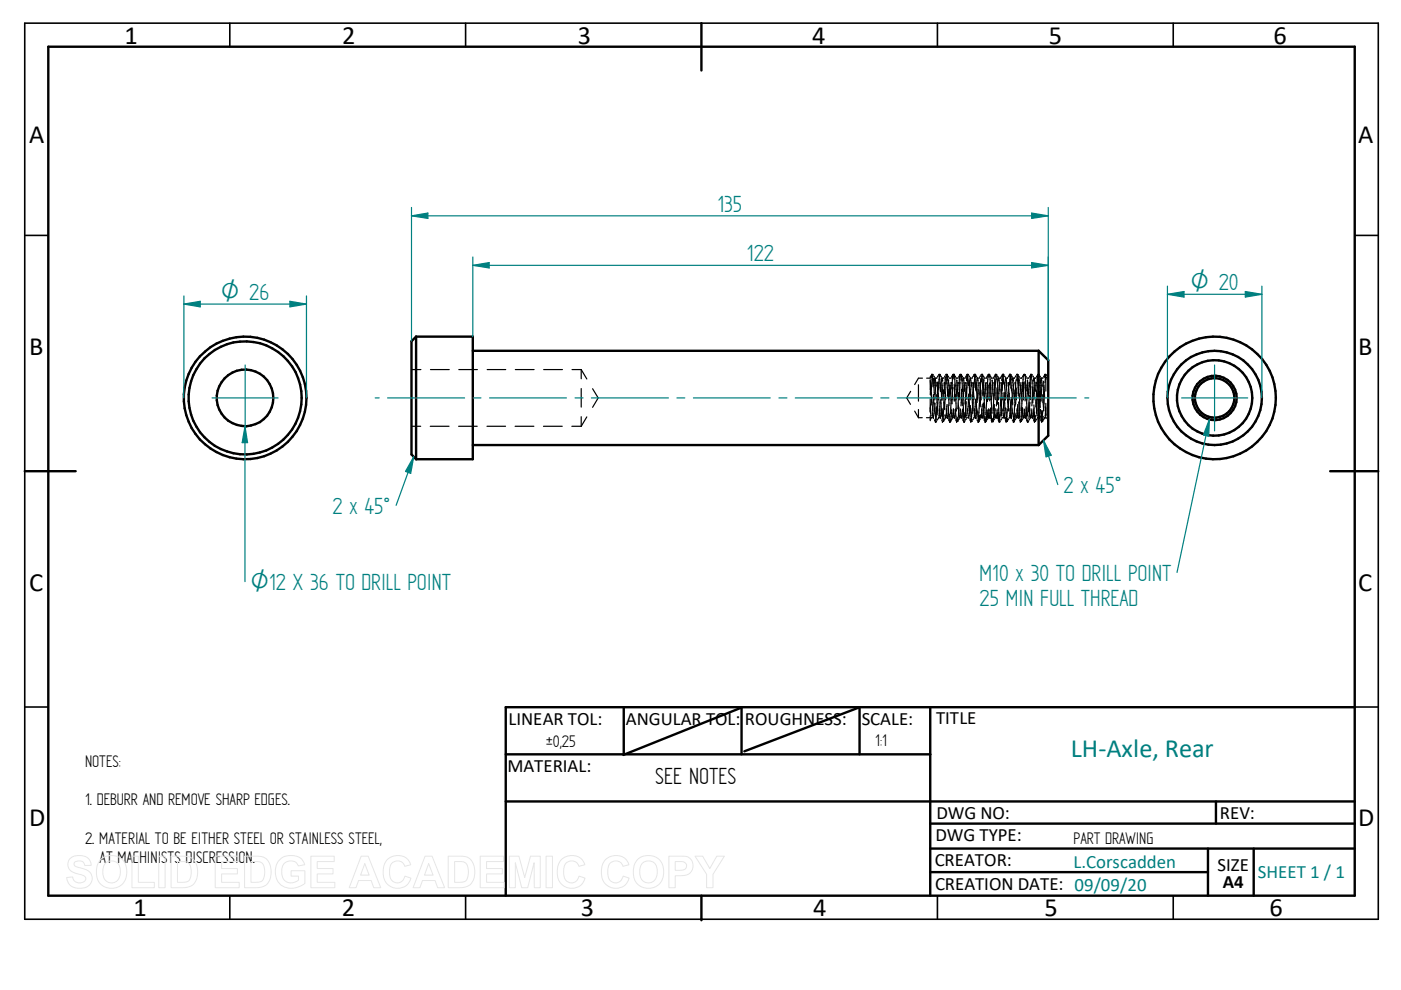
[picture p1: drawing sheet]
<svg xmlns="http://www.w3.org/2000/svg" width="297mm" height="210mm" viewBox="0 0 297 210" stroke-linecap="round" stroke-linejoin="round" font-family="sans-serif">
<g fill="none" stroke="#000" stroke-width=".51">
<path d="M10.2 9.9h277v180h-277zM148.7 4.9v10M88.2 71.4l-1 .9v24.1l1 1M88.2 71.4h12v26h-12M88.2 71.4v26M100.2 74.4h120M220.2 74.4v20M220.2 74.4l2 2v16l-2 2M5.2 99.9h10.8M100.2 94.4h120M282 99.9h10.2M107.2 159.9h90"/>
<path d="M132.2 149.9v10M157.1 150.1l-24.9 10M157.2 149.9v10M181.9 150.1l-24.1 9.2M182.2 149.9v10M197.2 149.9v40M287.2 149.9h-180v40M107.2 169.9h180M197.2 174.6h90M197.2 179.9h90M256.1 179.9v10M257.8 169.9v4.7"/>
<path d="M265.8 179.9v10M148.7 189.9v5M197.2 184.9h58.9"/>
<circle cx="52" cy="84.4" r="12"/>
<circle cx="52" cy="84.4" r="6"/>
<circle cx="52" cy="84.3" r="13"/>
<circle cx="257.5" cy="84.4" r="4.2"/>
<circle cx="257.5" cy="84.4" r="8"/>
<circle cx="257.5" cy="84.3" r="13"/>
<circle cx="257.5" cy="84.4" r="4.7"/>
<circle cx="257.5" cy="84.3" r="10"/>
</g>
<g fill="none" stroke="#000" stroke-width=".34">
<path d="M5.2 4.9h287v190h-287zM48.7 4.9v5M98.7 4.9v5M198.8 4.9v5M248.7 4.9v5M5.2 49.9h5M287.2 49.9h5M5.2 149.9h5M287.2 149.9h5M48.7 189.9v5M98.7 189.9v5M198.8 189.9v5"/>
<path d="M248.7 189.9v5"/>
</g>
<circle cx="148.7" cy="194.9" r=".25" fill="#000"/>
<g fill="none" stroke="#000" stroke-width=".25">
<path d="M87.2 78.4h2M91.3 78.4h3.9M97.3 78.4h3.9M103.3 78.4h3.9M109.3 78.4h3.9M115.3 78.4h3.9M121.3 78.4h1.9M123.2 78.4v1.9M123.2 78.4l1.2 1.9M197.2 80v.2h-.7M197.3 79.8l-.1 .1M197.4 79.8h.1"/>
<path d="M197.4 79.6v.2M197.6 79.4l.2 2.6M197.6 79.4l-.2 .8M197.6 79.4h.1M197.6 79.4l-.1 .1M197.8 79.4h.1M197.8 79.4l.1 .1M197.9 79.7l.2 .2M198.9 79.7l-.1 .2M199 79.4v.1M199.1 79.5l.1 .3M199.1 79.4h.1"/>
<path d="M199.2 79.8l.2 3.2M199.2 79.8l-.2 2.9M199.3 79.4v.1M199.3 79.4l-.1 .4M199.3 79.4h.1M199.3 79.4l.1 .1M199.3 79.5h.1M199.5 79.7l.1 .2M200.4 79.7l-.1 .2M200.4 80l-.2 3.4M200.7 79.4l-.2 .1M200.8 79.4l.2 1.3"/>
<path d="M200.8 79.4l-.3 2.1M200.8 79.4h.1M200.8 79.4l.1 .1M201 79.7l.1 .2M201.9 79.7l-.1 .2M202 79.5l.1-.1 .1 .4M202 79.5l-.2 2.9M202.1 79.4l-.1 .1M202.1 79.4h.1M202.3 79.4l-.2 .9M202.3 79.4l.2 2.5M202.3 79.4h.1"/>
<path d="M202.3 79.4l.1 .1M202.5 79.7l.1 .2M203.4 79.7l-.1 .2M203.6 79.4l.1 1.3M203.6 79.4l-.2 2M203.6 79.4l-.1 .1M203.6 79.4h.1M203.7 79.4h.1M203.8 79.4l.1 .1M203.8 79.5l.3 3.5M203.8 79.5h.1M204 79.7l.1 .2"/>
<path d="M204.9 79.7l-.1 .2M205.1 79.4l.2 2.3M205.1 79.4h.1M205.1 79.4l-.2 1.1M205.1 79.8l-.2 3.5M205.3 79.4h.1M205.3 79.4l.1 .1M205.5 79.7l.1 .2M206.4 79.7l-.2 .2M206.5 79.5h.1M206.5 79.4v.1M206.6 79.4l.1 .4"/>
<path d="M206.6 79.4l-.1 .1M206.6 79.4h.1M206.7 79.8l.2 2.9M206.7 79.8l-.2 2.4M206.8 79.4l.1 .7M206.8 79.4l-.1 .4M206.8 79.4h.1M206.8 79.4l.1 .1M207 79.7l.1 .2M207.9 79.7l-.1 .2M208.1 79.4l-.1 .1M208.3 79.4l.1 .1"/>
<path d="M208.3 79.4l.2 1.8M208.3 79.4l-.2 1.6M208.3 79.4h.1M208.4 79.7l.2 .2M209.4 79.7l-.1 .2M209.5 79.5l-.2 3.2M209.5 79.4v.1M209.6 79.5h-.1M209.6 79.4h.1M209.7 79.8h.1M209.8 79.4l.3 3M209.8 79.4l-.1 .4"/>
<path d="M209.8 79.4h.1M209.8 79.4l.1 .1M210 79.7l.1 .2M210.9 79.7l-.1 .2M211.1 79.4l.1 1M211.1 79.4l-.3 2.3M211.1 79.4h.1M211.3 79.4l.1 .1M211.3 79.4h.1M211.5 79.7l.1 .2M212.4 79.7l-.1 .2M212.5 79.5l.1-.1 .1 .4"/>
<path d="M212.5 79.5l-.1 1.2M212.6 79.4l-.1 .1M212.6 79.4h.1M212.7 79.8l.1 1.6M212.7 79.8l-.2 3M212.8 79.3l-.1 .5M212.8 79.4h.1M212.8 79.4v.1M213 79.7l.1 .2M213.9 79.7l-.1 .2M214.1 79.4l.3 3M214.1 79.4l-.1 .3"/>
<path d="M214.1 79.4h.1M214.1 79.4l-.1 .1M214.2 79.4l-.2 2.2M214.2 79.4l.2 1.2M214.2 79.4h.1M214.5 79.7l.1 .2M215.4 79.7l-.1 .2M215.6 79.4l-.1 .1M215.7 80l.2 4M215.8 79.4l.2 2.3M215.8 79.4l-.2 1.1M215.8 79.4h.1"/>
<path d="M216 79.7l.1 .2M216.9 79.7l-.1 .2M217 79.5l-.2 3.5M217 79.4v.1M217.1 79.4h.1M217.3 79.4l.3 3.5M217.3 79.4h.1M217.3 79.4l.1 .1M217.5 79.7l.1 .2M218.4 79.7l-.1 .2M218.6 79.4l.1 .8M218.6 79.4h.1"/>
<path d="M218.6 79.4l-.3 2.6M218.6 80l-.2 3.4M218.8 79.4l.1 .1M218.8 79.4h.1M219 79.7l.1 .2M219.9 79.7l-.2 .2M220 79.5l.1-.1 .1 .4M220 79.5l-.1 1.5M220 79.4v.1M220.1 79.4h.1M220.2 79.8l.1 1.4M220.2 79.8l-.2 2.5"/>
<path d="M220.3 79.4l.1 .5M220.3 79.4l-.1 .4M220.3 79.4h.1M220.3 79.4l.1 .1M220.5 79.7l.1 .2M221.4 79.7l-.1 .2M221.6 79.4h.1M221.7 79.5l-.1 1.6M221.7 79.4h.1M221.7 79.5h.1M221.7 79.4v.3M222.2 79.7l-.1 .1"/>
<path d="M87.2 90.4h2M91.2 90.4h4M97.2 90.4h4M103.2 90.4h4M109.2 90.4h4M115.2 90.4h4M121.2 90.4h2M123.2 82.4v3.9M123.2 88.3v2.1M124.4 88.4l-1.2 2M125.6 82.4l1.2 2-1.2 2M193.1 83l-.9 1.4 .8 1.3"/>
<path d="M193.9 87.2l.8 1.4M194.7 81.6v3.4M194.7 86.8v1.8M194.7 88.6h.8M195.6 80.2h-.9l-.8 1.3M196.4 88.6h.8M197.2 80.7l.2 1.3M197.2 84.6v2.7M197.2 80.5v2.1M197.2 88.2v.8M197.2 89h.1M197.2 86.4l.2 1.8"/>
<path d="M197.3 82l-.1 1.7M197.3 85.6l-.1 1.8M197.4 88.7l-.1 .2M197.4 83.4l.2 2.5M197.5 88.6h.1M197.5 88.5v.1M197.6 80.3l-.2 3.5M197.7 87.2l.1 1.2M197.7 88.6h.2M197.8 88.5h.1M197.8 88.5l.1 .2M197.9 80.2l.2 3.5"/>
<path d="M197.9 83.7l-.2 3.4M197.9 83.8l.2 3.5M198.1 86.7l-.2 1.8M198.1 89l.2 .3M198.2 85.5l.2 3.5M198.2 85.5h.1M198.2 80.1l.3 1.8M198.2 89.1l.1 .1M198.3 89.2v.2M198.3 89.4h.1M198.4 80.2h-.2l-.1 .4-.1 1.3M198.5 81.1l-.3 3.7"/>
<path d="M198.5 89.4h.1M198.6 89.2l-.1 .2M198.6 83.7l.2 3.5M198.6 86.2l-.3 3.2M198.7 80.1l-.2 .1M198.7 84.4h.1M198.8 81.1l.2 3.7M198.8 81.1h.1M198.8 88.9l-.1 .2M198.9 80.9l-.2 3.5M198.9 84.5l-.2 3.5M199 88.5l-.1 .2"/>
<path d="M199 88.6h.1M199.1 88.1h.1M199.1 86.7l.2 1.9M199.2 88.6h.1M199.3 88.5l.2 .2M199.3 84.7l-.2 3.4M199.5 84.8l.2 3.5M199.5 81.3l.2 3.5M199.6 86.7l-.3 1.9M199.6 89l.2 .3M199.7 80.1l.1 .1M199.7 80.2l.2 .7"/>
<path d="M199.7 80.2l-.3 2.7M199.7 80.2h.2M199.8 86.7l.2 2.7M199.8 89.4h.1M199.9 81.2l-.2 3.6M199.9 89.4h.1M200 82.6l.2 3.5M200.1 89.2l-.1 .2M200.1 85.2l-.2 3.5M200.1 88.6l-.1 .8M200.1 80.1l-.1 .1M200.3 81.1l.2 3.7"/>
<path d="M200.3 81.1h.1M200.3 88.9l-.1 .2M200.4 87.9l.1 .7M200.4 83.3l-.1 3.5M200.5 88.5l-.1 .2M200.5 88.6h.1M200.6 86.7l.1 .3M200.7 87.6l-.2 1M200.7 87.6l.1 .8M200.7 87v.6M200.7 80.5l.3 3.5M200.7 88.6h.2"/>
<path d="M200.8 85.8l-.1 1.2M200.8 88.5h.1M200.8 88.5l.2 .2M200.9 88.5h.1M201 82.5l.2 3.5M201 85.8l.3 3.5-.2-.3M201.1 86.7l-.2 1.8M201.1 80.5l-.2 3.5M201.2 80.1l.2 .1M201.3 89.4h.1M201.4 81.6l.2 3.4M201.5 81.1l-.3 3.7"/>
<path d="M201.5 89.4h.1M201.5 80.2h.1M201.7 80.1l-.1 .1M201.7 87.5l-.2 1.9-.2-1.6M201.7 84.2l-.2 3.5M201.8 81.1l.2 3.7M201.8 81.1h.1M201.8 86.9l.2 1.7M201.8 88.9l-.1 .2M202 88.6h.1M202 82.2h.1M202 82.2l-.2 3.4"/>
<path d="M202 88.5l-.1 .2M202.1 86.7v.3M202.1 87.6l-.1 1M202.2 87.6l.1 .8M202.2 87l-.1 .6M202.2 86.8v.2M202.2 88.6h.2M202.3 88.5h.1M202.3 81.5l.2 3.5M202.3 88.5l.1 .2M202.5 81.6l-.2 3.4M202.6 86.8l.2 2.4"/>
<path d="M202.6 86.7l-.2 1.8M202.6 83.7l.2 3.5M202.6 89l.2 .3M202.7 80.1l.1 .1M202.7 80.2h.2M202.8 89.2v.2M202.8 89.4h.1M202.9 80.6l.2 3.4M202.9 80.6h.1M202.9 81.1l-.2 3.7M202.9 89l.1 .4M202.9 89.4h.1"/>
<path d="M203 88.5l-.2 .9M203 80.2h.1M203.1 89.2l-.1 .2M203.2 80.1l-.1 .1M203.2 85.8l.3 2.8M203.2 83.2l-.1 3.5M203.3 81.1l.2 3.7M203.3 81.1h.1M203.3 86.3l-.3 3.1M203.3 88.9l-.1 .2M203.5 88.5v.2M203.5 88.6h.1"/>
<path d="M203.6 81l-.2 3.5M203.6 86.7l.3 1.9M203.6 87.9l-.1 .7M203.7 88.6h.2M203.8 88.5l.2 .2M203.9 82.5l.1 3.5M204 82.6l-.3 3.5M204.1 86.7l-.2 1.9M204.1 87.8l.2 1.4M204.1 89l.2 .4M204.2 84.8l.1 3.5M204.2 80.1l.3 2.9"/>
<path d="M204.3 88.3h.1M204.3 89.4h.1M204.3 80.2l-.1 .1-.1 .5M204.4 81.2l-.2 3.6M204.5 89.4h.1M204.6 87.5l-.3 1.9M204.6 89.2v.2M204.6 84.8l.3 3.4M204.7 80.1l-.2 .1M204.8 81.1h.1M204.8 81.1l.2 3.7M204.8 82.3l-.2 3.4"/>
<path d="M204.8 85.1l-.2 3.5M204.8 88.9l-.1 .2M204.9 80.5h.1M204.9 83.3h.1M205 88.6h.1M205 88.5l-.1 .2M205.1 86.7l.2 1.7M205.2 88.6h.2M205.3 88.5h.1M205.3 88.5l.1 .2M205.4 83.5l.2 3.5M205.4 83.7l-.2 3.4"/>
<path d="M205.4 80.7l.3 3.5M205.6 87l-.2 1.5M205.6 86.7v.3M205.6 89l.2 .3M205.7 88.8l.1 .4M205.7 80.1l.1 .1M205.7 86l.2 2.9M205.7 80.2h.2M205.7 80.2l.2 1.5M205.7 80.2l-.2 1.7M205.8 89.2v.2M205.8 89.4h.1"/>
<path d="M205.9 88.9l.1 .5M205.9 81.7l-.2 3.1M205.9 88.9l-.1 .5M205.9 89.4h.1M205.9 81.7v.2M206 80.2h.1M206.1 89.3l-.1 .1M206.1 83.7l.2 3.5M206.1 86.5l-.2 2.4M206.2 80.1l-.1 .1M206.2 87.5h.1M206.3 81.1l.2 3.7"/>
<path d="M206.3 81.1h.1M206.3 88.9l-.1 .2M206.4 81.2l-.2 3.5M206.4 83.9l-.2 3.6M206.5 88.5l-.1 .2M206.5 88.6h.1M206.6 88.1h.1M206.6 86.7l.2 1.7M206.8 88.6h.1M206.8 88.5h.1M206.8 84.7l-.2 3.4M206.8 88.5l.2 .2"/>
<path d="M206.9 88.5h.1M207 84.5l.1 3.5M207 81.9l.2 3.4M207.1 86.7l-.2 1.8M207.1 89l.2 .3M207.2 80.1l.1 .1M207.2 80.2h.1M207.2 80.2l.2 .7M207.2 80.2l-.2 2.7M207.3 87.2l.1 1.7M207.3 89.4h.1M207.4 88.9v.1"/>
<path d="M207.4 81.1l-.2 3.7M207.5 89.4h.1M207.5 82.6l.2 3.5M207.6 89.2v.2M207.6 85.5l-.2 3.4M207.7 88.1l-.2 1.3-.1-.5M207.7 80.1l-.2 .1M207.8 81.1l.2 3.7M207.8 81.1h.1M207.8 88.9l-.1 .2M207.9 87.9l.1 .7M207.9 80.3l-.2 3.4"/>
<path d="M208 82.8l-.2 3.5M208 88.6h.1M208 88.5l-.1 .2M208.1 86.7l.3 1.9M208.2 80.3l.2 3.7M208.2 88.6h.2M208.3 85.8l-.3 2.8M208.3 88.5l.1 .2M208.5 85.5l.2 3.5M208.5 85.5h.1M208.6 83l.1 3.5M208.6 86.7l-.2 1.9"/>
<path d="M208.6 89l.2 .3M208.7 80.5l-.3 2.9M208.7 80.1l.2 .1M208.8 89.4h.1M208.9 88.3l.1 1.1 .1-.2M209 81.6l.2 3.4M209 81.2l-.3 3.6M209 89.4h.1M209.1 89.2l-.1 .2M209.2 80.1l-.2 .1M209.2 84.5l-.2 3.5M209.3 87l.2 1.6"/>
<path d="M209.3 86.9l-.2 2.3M209.3 81.1l.2 3.7M209.3 81.1h.1M209.3 88.9l-.1 .2M209.5 88.5l-.1 .2M209.5 88.6h.1M209.5 81.6l-.2 3.5M209.6 86.7l.2 1.7M209.7 86.8l-.2 1.8M209.7 88.6h.1M209.8 81.2l.2 3.5M209.8 81.2h.1"/>
<path d="M209.8 88.5h.1M209.8 88.5l.2 .2M209.9 88.5h.1M210.1 86.5h.1M210.1 86.5l.2 2.7M210.1 81.6l-.3 3.4M210.1 86.7l-.2 1.8M210.1 84.2l.2 3.5M210.1 89l.2 .3M210.2 80.1l.1 .1M210.2 80.2h.2M210.3 89.2v.2"/>
<path d="M210.3 89.4h.1M210.4 80.6l.2 3.4M210.4 80.6h.1M210.4 88.8l-.1 .6M210.4 81.1l-.2 3.7M210.6 89.2h.1M210.6 89.2l-.2 .2M210.6 80.1l-.1 .1M210.7 85.8l.3 2.8M210.7 83.5l-.1 3.5M210.8 81.1l.2 3.7M210.8 81.1h.1"/>
<path d="M210.8 85.8l-.2 3.4M210.8 88.9l-.1 .2M211 88.6h.1M211 88.5l-.1 .2M211.1 87.9l-.1 .7M211.1 80.5l-.2 3.4M211.1 86.7l.2 1.7M211.2 88.6h.2M211.3 88.5h.1M211.3 88.5l.2 .2M211.4 82.3l.1 3.4M211.4 88.5h.1"/>
<path d="M211.4 80.1l.2 3.4M211.5 82.6l-.3 3.5M211.6 86.7l-.2 1.8M211.6 87.5l.2 1.7M211.6 87.5h.1M211.6 89l.2 .3M211.7 80.1l.3 2.9M211.7 85.3l.2 3.6M211.8 89.2v.2M211.8 89.4h.1M211.9 80.2l-.2 .1-.1 .5M211.9 88.9l-.1 .5"/>
<path d="M212 81.1l-.3 3.7M212 89.4h.1M212 87.8l-.1 1.1M212 80.2h.1M212.1 89.2l-.1 .2M212.1 84.8l.3 3.4M212.2 80.1l-.1 .1M212.3 81.1l.2 3.7M212.3 81.1h.1M212.3 82.5l-.2 3.5M212.3 88.9l-.1 .2M212.4 84.6l-.2 3.5"/>
<path d="M212.5 88.6h.1M212.5 88.5l-.1 .2M212.6 86.7l.1 .4M212.7 88.6h.1M212.8 88.5l.1 .2M212.9 83.3v1.1a11.5 11.5 0 0 1-.1 4.2M212.9 83.3h.1M212.9 83.7l-.2 3.3 .1 1.6M213 81.2l.1 3.5M213 81.2h.1M213.1 89l.2 .3M213.2 88.5l.1 .7"/>
<path d="M213.2 80.1l.1 .1M213.2 80.2l-.2 1.7M213.2 80.2l.2 1.7M213.2 86.5h.1M213.2 86.5l.3 2.9M213.2 80.2h.2M213.3 89.2v.2M213.3 89.4h.1M213.4 81.2l-.2 3.6M213.4 89.4h.1M213.5 80.2h.1M213.6 86.8l-.3 2.6"/>
<path d="M213.6 83.7l.2 3.3M213.6 89.2l-.1 .2M213.7 88.8l-.2 .6M213.7 80.1l-.1 .1M213.8 81.1l.1 2.3M213.8 81.1h.1M213.8 88.9l-.1 .2M213.9 81.5l-.2 3.5M213.9 83.4l-.1 3.8M213.9 83.4l.1 1.4M214 88.5l-.1 .2M214 88.6h.1"/>
<path d="M214.1 88.1h.1M214.1 86.7l.2 1.7M214.2 88.6h.2M214.3 84.7l-.2 3.4M214.3 88.5h.1M214.3 88.5l.2 .2M214.4 88.5h.1M214.5 84.2l.1 3.5M214.5 82.4l.2 3.5M214.6 86.7l-.2 1.8M214.6 89l.2 .3M214.7 80.1l.2 .8"/>
<path d="M214.8 87.7l.1 1.2M214.8 89.4h.1M214.9 89.2h.1M214.9 80.2l-.2 .1-.2 2.6M214.9 88.9v.3M214.9 88.9l.1 .5M215 81.1l-.3 3.7M215 89.4h.1M215 82.7l.2 3.4M215.1 89.2v.2M215.1 85.8l-.2 3.1M215.2 80.1l-.2 .1"/>
<path d="M215.2 87.6l-.2 1.8M215.3 81.1l.2 3.7M215.3 81.1h.1M215.3 87.9l.2 .7M215.3 88.9l-.1 .2M215.4 80.5l-.2 3.5M215.5 82.3l-.2 3.5M215.5 88.6h.1M215.5 88.5l-.1 .2M215.6 80.5h.1M215.6 86.7l.2 1.7M215.7 88.6h.2"/>
<path d="M215.8 85.8l-.3 2.8M215.8 88.5h.1M215.8 88.5l.1 .2M216 85.2l.2 3.5M216.1 86.7l-.2 1.8M216.1 83.5l.2 3.5M216.2 80.5l-.3 2.9M216.2 89l.1 .3M216.2 80.1l.2 .1M216.3 89.4h.1M216.4 88.9h.1M216.4 88.9l.1 .5"/>
<path d="M216.4 81.1l-.2 3.7M216.4 81.6l.3 3.5M216.4 89.4h.1M216.5 88.3h.1M216.5 80.2h.1M216.7 80.1l-.1 .1M216.7 84.8l-.2 3.5M216.7 86.9l.3 1.7M216.8 81.1l.2 3.7M216.8 81.1h.1M216.8 86.4l-.3 3M216.8 88.9l-.1 .2"/>
<path d="M217 88.5l-.1 .2M217 88.6h.1M217 81.1l-.1 3.5M217.1 86.7l.3 1.9M217.2 86.8l-.2 1.8M217.3 88.6h.1M217.3 80.9l.2 3.5M217.3 88.5l.2 .2M217.5 84.4h.1M217.5 86.2l.3 3M217.5 81.6l-.2 3.4M217.6 86.7l-.2 1.9"/>
<path d="M217.6 89l.2 .4M217.7 80.1l.1 .1M217.7 80.2h.1M217.8 80.6l.1 1.1M217.8 80.6h.1M217.8 89.4h.1M217.9 81.7l-.2 3.8 .1 2.7M217.9 89.1l-.1 .3M217.9 81.2v.5M217.9 81.7l.2 2.3M218 89.4h.1M218.1 89.2v.2"/>
<path d="M218.2 85.8l.3 2.8M218.2 80.1l-.2 .1M218.2 83.8l-.1 3.5M218.3 81.1l.2 3.7M218.3 81.1h.1M218.3 88.9l-.1 .2M218.4 85.3l-.3 3.5M218.5 88.6h.1M218.5 88.5l-.1 .2M218.6 86.7l.2 1.7M218.6 87.9l-.1 .7M218.7 88.6h.2"/>
<path d="M218.8 88.5h.1M218.8 82l.2 3.4M218.8 88.5l.1 .2M218.9 82.6l-.1 3.5M218.9 80.6l.2 3.4M219.1 86.7l-.2 1.8M219.1 87.2l.2 2M219.1 89l.2 .3M219.2 80.1l.3 2.9M219.2 85.9l.3 3.4M219.3 89.2v.2M219.3 89.4h.1"/>
<path d="M219.4 80.2l-.2 .1-.1 .5M219.5 81.1l-.3 3.7M219.5 88.1l-.2 1.3M219.6 89.2l-.1 .2M219.6 84.8l.3 3.4M219.7 80.1l-.2 .1M219.8 81.1l.2 3.7M219.8 81.1h.1M219.8 82.8l-.2 3.5M219.8 88.9l-.1 .2M219.9 84.1l-.2 3.5M220 88.6h.1"/>
<path d="M220 88.5l-.1 .2M220.1 86.7l.2 1.7M220.2 88.6h.1M220.3 88.5h.1M220.3 88.5l.2 .2M220.4 88.5h.1M220.4 83l.2 3.4M220.4 83.7l-.2 3.4M220.5 81.7l.2 3.5M220.6 86.8l-.2 1.7M220.6 89l.2 .4M220.7 88.3l.1 .9"/>
<path d="M220.7 88.3h.1M220.7 80.1l.1 .1M220.7 80.2l.3 1.7M220.7 80.2l-.2 1.7M220.7 80.2h.1M220.8 87l.2 2.4M220.8 89.4h.1M220.9 81.4l-.2 3.5M220.9 89.4h.1M221.1 87.1l-.3 2.3M221.1 83.7v1.6M221.1 85.3l.2 1.9"/>
<path d="M221.1 80.1l-.1 .1M221.2 88.3l-.2 1.1M221.2 80.8l.3 3.6M221.3 81.8l-.2 3.5M221.3 88.9l-.1 .2M221.4 80l.2-.6 .1 1M221.4 82.9l-.1 3.5M221.5 88.6h.1M221.5 88.5l-.1 .2M221.6 86.2l.1 1.6M221.6 88.1h.1M221.7 88.6h.1"/>
<path d="M221.7 85.5v2.7M221.7 80.1v2.8M221.7 88.4v.2M221.7 86.4l-.1 1.7M221.7 88.6l.2 .1M221.9 80l-.2 .2M222.1 88.9l.1 .2"/>
</g>
<path d="M39 62.7v21.7M61.5 63.9l3.5 .6-3.5 .6zM65 62.7v21.7" fill="none" stroke="#008080" stroke-width=".25"/>
<path d="M61.5 63.9l3.5 .6-3.5 .6z" fill="#008080"/>
<path d="M39 64.5l3.5-.6v1.2z" fill="none" stroke="#008080" stroke-width=".25"/>
<path d="M39 64.5l3.5-.6v1.2z" fill="#008080"/>
<path d="M39 64.5h26M247.5 60.7v23.7M264 61.8l3.5 .6-3.5 .6zM267.5 60.7v23.7" fill="none" stroke="#008080" stroke-width=".25"/>
<path d="M264 61.8l3.5 .6-3.5 .6z" fill="#008080"/>
<path d="M247.5 62.4l3.5-.6v1.2z" fill="none" stroke="#008080" stroke-width=".25"/>
<path d="M247.5 62.4l3.5-.6v1.2z" fill="#008080"/>
<path d="M87.2 44v28.3M218.7 45.2l3.5 .6-3.5 .5zM222.2 44v32.4M247.5 62.4h20" fill="none" stroke="#008080" stroke-width=".25"/>
<path d="M218.7 45.2l3.5 .6-3.5 .5z" fill="#008080"/>
<path d="M87.2 45.8l3.5-.6v1.1z" fill="none" stroke="#008080" stroke-width=".25"/>
<path d="M87.2 45.8l3.5-.6v1.1z" fill="#008080"/>
<path d="M87.2 45.8h135M100.2 54.5v16.9M218.7 55.7l3.5 .6-3.5 .5zM222.2 54.5v21.9" fill="none" stroke="#008080" stroke-width=".25"/>
<path d="M218.7 55.7l3.5 .6-3.5 .5z" fill="#008080"/>
<path d="M100.2 56.3l3.5-.6v1.1z" fill="none" stroke="#008080" stroke-width=".25"/>
<path d="M100.2 56.3l3.5-.6v1.1z" fill="#008080"/>
<path d="M100.2 56.3h122M256.4 88.9l-6.8 32.5" fill="none" stroke="#008080" stroke-width=".25"/>
<path d="M256.4 88.9l-.1 3.6-1.2-.3z" fill="#008080"/>
<g fill="none" stroke="#008080" stroke-width=".25">
<path d="M52 77.4v14M257.5 77.4v14M45 84.4h14M51.9 90.4v32.9M79.5 84.4h.9M82.2 84.4h16.3M100.3 84.4h1.7M103.8 84.4h16.3M121.9 84.4h1.7M125.4 84.4h16.3M143.5 84.4h1.7M147 84.4h16.3"/>
<path d="M165.1 84.4h1.7M168.6 84.4h16.4M186.7 84.4h1.8M190.2 84.4h16.4M208.4 84.4h1.7M211.9 84.4h16.3M230 84.4h.8M250.5 84.4h14M256.4 88.9l-.1 3.6-1.2-.3z"/>
</g>
<path d="M51.9 90.4l.6 3.5h-1.2z" fill="#008080"/>
<path d="M51.9 90.4l.6 3.5h-1.2zM87.7 96.9l-3.7 10.2" fill="none" stroke="#008080" stroke-width=".25"/>
<path d="M87.7 96.9l-.6 3.5-1.1-.5z" fill="#008080"/>
<path d="M87.7 96.9l-.6 3.5-1.1-.5zM221.2 93.3l3.1 9.4" fill="none" stroke="#008080" stroke-width=".25"/>
<path d="M221.2 93.3l1.7 3.2-1.1 .4z" fill="#008080"/>
<path d="M221.2 93.3l1.7 3.2-1.1 .4z" fill="none" stroke="#008080" stroke-width=".25"/>
<g fill="none" stroke="#e6e6e6" stroke-width=".21">
<path d="M14.8 182.1a3.1 3.1 0 0 1 4.1 .2l.4 1.2h-1.3a1.27 1.27 0 0 0-1-1 1.27 1.27 0 0 0-1.3 .5l.2 .6 .8 .3a3.2 3.2 0 0 1 2.7 1.5 2.18 2.18 0 0 1-2.6 2.9 2.41 2.41 0 0 1-2.7-2.2l1.3-.2a1.45 1.45 0 0 0 1.3 1.3 1.45 1.45 0 0 0 1.5-.9 1.64 1.64 0 0 0-1.7-1 2.06 2.06 0 0 1-2-2.8zM21.3 182.2a3.4 3.4 0 0 1 4.2-.3 3.4 3.4 0 0 1 1.3 4 3.2 3.2 0 0 1-3.8 2.4 3.2 3.2 0 0 1-2.5-3.8 3.5 3.5 0 0 1 .8-2.3zM22.3 183.1a1.9 1.9 0 0 1 2.3-.4 1.9 1.9 0 0 1 .9 2.1 1.91 1.91 0 0 1-.9 2.1 1.91 1.91 0 0 1-2.3-.3 3.3 3.3 0 0 1 0-3.5zM28 181.5h1.3v5.6h3.4v1.1h-4.7zM33.7 181.5h1.3v6.7h-1.3zM36.3 181.5h2.4a2.73 2.73 0 0 1 3.2 3 3 3 0 0 1-2.4 3.7h-3.2zM37.6 182.7a2.88 2.88 0 0 1 2.6 .5 3.4 3.4 0 0 1-.3 3.6l-.9 .3h-1.4zM45.6 181.5h5v1.2h-3.6v1.4h3.3v1.2h-3.3v1.8h3.7v1.1h-5.1zM51.9 181.5h2.4a2.73 2.73 0 0 1 3.2 3 3 3 0 0 1-2.4 3.7h-3.2zM53.2 182.7a2.88 2.88 0 0 1 2.5 .5 3.4 3.4 0 0 1-.2 3.6l-.9 .3h-1.4zM59.5 182.1a3.5 3.5 0 0 1 4.8 .6l.3 .6-1.4 .3a1.83 1.83 0 0 0-2-1 1.83 1.83 0 0 0-1.5 1.8 2.14 2.14 0 0 0 2.2 2.8l1.4-.6v-.8h-1.6v-1.2h2.9v2.7a3.8 3.8 0 0 1-5.8-.7 4 4 0 0 1 .7-4.5zM65.9 181.5h5v1.2h-3.6v1.4h3.3v1.2h-3.3v1.8h3.7v1.1h-5.1z"/>
<path d="M76.6 181.5h1.5l2.6 6.7h-1.5l-.5-1.5h-2.7l-.5 1.5h-1.5zM77.3 183.1l1 2.4h-1.8zM82.1 182.3a2.97 2.97 0 0 1 5 1l-1.3 .4a1.64 1.64 0 0 0-1.9-1.1 1.64 1.64 0 0 0-1.3 1.8 2.26 2.26 0 0 0 1.3 2.8 1.62 1.62 0 0 0 1.9-1.4l1.3 .4a3 3 0 0 1-3.5 2.1 3 3 0 0 1-2.4-3.4l.2-1.5zM90.1 181.5h1.5l2.7 6.7h-1.5l-.6-1.5h-2.6l-.6 1.5h-1.4zM90.9 183.1l.9 2.4h-1.8zM95 181.5h2.5a2.73 2.73 0 0 1 3.1 3 3 3 0 0 1-2.4 3.7h-3.2zM96.4 182.7a2.88 2.88 0 0 1 2.5 .5 3.4 3.4 0 0 1-.3 3.6l-.8 .3h-1.4zM101.8 181.5h5v1.2h-3.6v1.4h3.3v1.2h-3.3v1.8h3.7v1.1h-5.1zM108 181.5h2l1.2 4.6 1.3-4.6h2.1v6.7h-1.3l-.1-5.3-1.3 5.3h-1.3l-1.3-5.3v5.3h-1.3zM115.8 181.5h1.3v6.7h-1.3zM119 182.3a2.97 2.97 0 0 1 5 1l-1.3 .4a1.64 1.64 0 0 0-1.9-1.1 1.64 1.64 0 0 0-1.3 1.8 2.26 2.26 0 0 0 1.3 2.8 1.62 1.62 0 0 0 2-1.4l1.2 .4a3 3 0 0 1-3.5 2.1 3 3 0 0 1-2.4-3.4l.3-1.5zM128.4 182.3a2.97 2.97 0 0 1 4.9 1l-1.2 .4a1.64 1.64 0 0 0-1.9-1.1 1.64 1.64 0 0 0-1.3 1.8 2.26 2.26 0 0 0 1.3 2.8 1.62 1.62 0 0 0 1.9-1.4l1.3 .4a3 3 0 0 1-3.5 2.1 3 3 0 0 1-2.4-3.4l.2-1.5z"/>
<path d="M135.2 182.2a3.4 3.4 0 0 1 4.1-.3 3.4 3.4 0 0 1 1.3 4 3.2 3.2 0 0 1-3.8 2.4 3.2 3.2 0 0 1-2.5-3.8 3.5 3.5 0 0 1 .9-2.3zM136.1 183.1a1.9 1.9 0 0 1 2.3-.4 1.9 1.9 0 0 1 1 2.1 1.91 1.91 0 0 1-1 2.1 1.91 1.91 0 0 1-2.3-.3 3.3 3.3 0 0 1 0-3.5zM141.8 181.5h2.2a2.48 2.48 0 0 1 2.7 1 2.15 2.15 0 0 1-.1 2.3 2.15 2.15 0 0 1-2.1 .9h-1.3v2.5h-1.4zM143.2 182.7h.6a1.32 1.32 0 0 1 1.8 .9 1.24 1.24 0 0 1-1.7 .9h-.7zM147.4 181.5h1.6l1.5 2.6 1.5-2.6h1.6l-2.4 3.9v2.8h-1.4v-2.8z"/>
</g>
<g font-size="5.6">
<text x="26.4" y="9.2">1</text>
<text x="72.5" y="9.2">2</text>
<text x="122.5" y="9.2">3</text>
<text x="172.2" y="9.2">4</text>
<text x="222.4" y="9.2">5</text>
<text x="270" y="9.2">6</text>
<text x="6.2" y="30.2">A</text>
<text x="288" y="30.2">A</text>
<text x="6.2" y="75.2">B</text>
<text x="288" y="75.2">B</text>
<text x="6.2" y="125.2">C</text>
<text x="288" y="125.2">C</text>
<text x="138.9" y="166.2">SEE NOTES</text>
<text x="6.2" y="175.2">D</text>
<text x="288" y="175.2">D</text>
<text x="28.3" y="194.2">1</text>
<text x="72.5" y="194.2">2</text>
<text x="123.1" y="194.3">3</text>
<text x="172.4" y="194.2">4</text>
<text x="221.5" y="194.2">5</text>
<text x="269.2" y="194.2">6</text>
</g>
<g font-size="5.6" fill="#008080">
<text x="152.1" y="44.9">135</text>
<text x="158.4" y="55.4">122</text>
<text x="225.5" y="104.5">2 x 45v</text>
<text x="70.5" y="108.9">2 x 45v</text>
<text x="207.7" y="123.1">M10 x 30 TO DRILL POINT</text>
<text x="207.7" y="128.4">25 MIN FULL THREAD</text>
<text x="227" y="160.4">LH-Axle, Rear</text>
</g>
<g font-size="5.4" fill="#008080">
<text x="46.8" y="63.6">O 26</text>
<text x="252.4" y="61.5">O 20</text>
<text x="53.1" y="125.1">O12 X 36 TO DRILL POINT</text>
</g>
<g font-size="4">
<text x="107.8" y="153.7">LINEAR TOL:</text>
<text x="132.7" y="153.6">ANGULAR TOL:</text>
<text x="157.9" y="153.6">ROUGHNESS:</text>
<text x="182.7" y="153.7">SCALE:</text>
<text x="198.5" y="153.6">TITLE</text>
<text x="115.7" y="158.4">±0,25</text>
<text x="185.6" y="158.1">1:1</text>
<text x="18" y="162.5">NOTES:</text>
<text x="107.6" y="163.7">MATERIAL:</text>
<text x="18" y="170.7">1. DEBURR AND REMOVE SHARP EDGES.</text>
<text x="198.5" y="173.7">DWG NO:</text>
<text x="258.7" y="173.7">REV:</text>
<text x="18" y="178.9">2. MATERIAL TO BE EITHER STEEL OR STAINLESS STEEL,</text>
<text x="198.3" y="178.4">DWG TYPE:</text>
<text x="227.6" y="178.9">PART DRAWING</text>
<text x="21.1" y="183">AT MACHINISTS DISCRESSION.</text>
<text x="198.2" y="183.6">CREATOR:</text>
<text x="258.1" y="184.7">SIZE</text>
<text x="198.2" y="188.6">CREATION DATE: 09/09/20</text>
<text x="259.2" y="188.3">A4</text>
</g>
<g font-size="4" fill="#008080">
<text x="227.6" y="184">L.Corscadden</text>
<text x="266.7" y="186.1">SHEET 1 / 1</text>
</g>
</svg>
